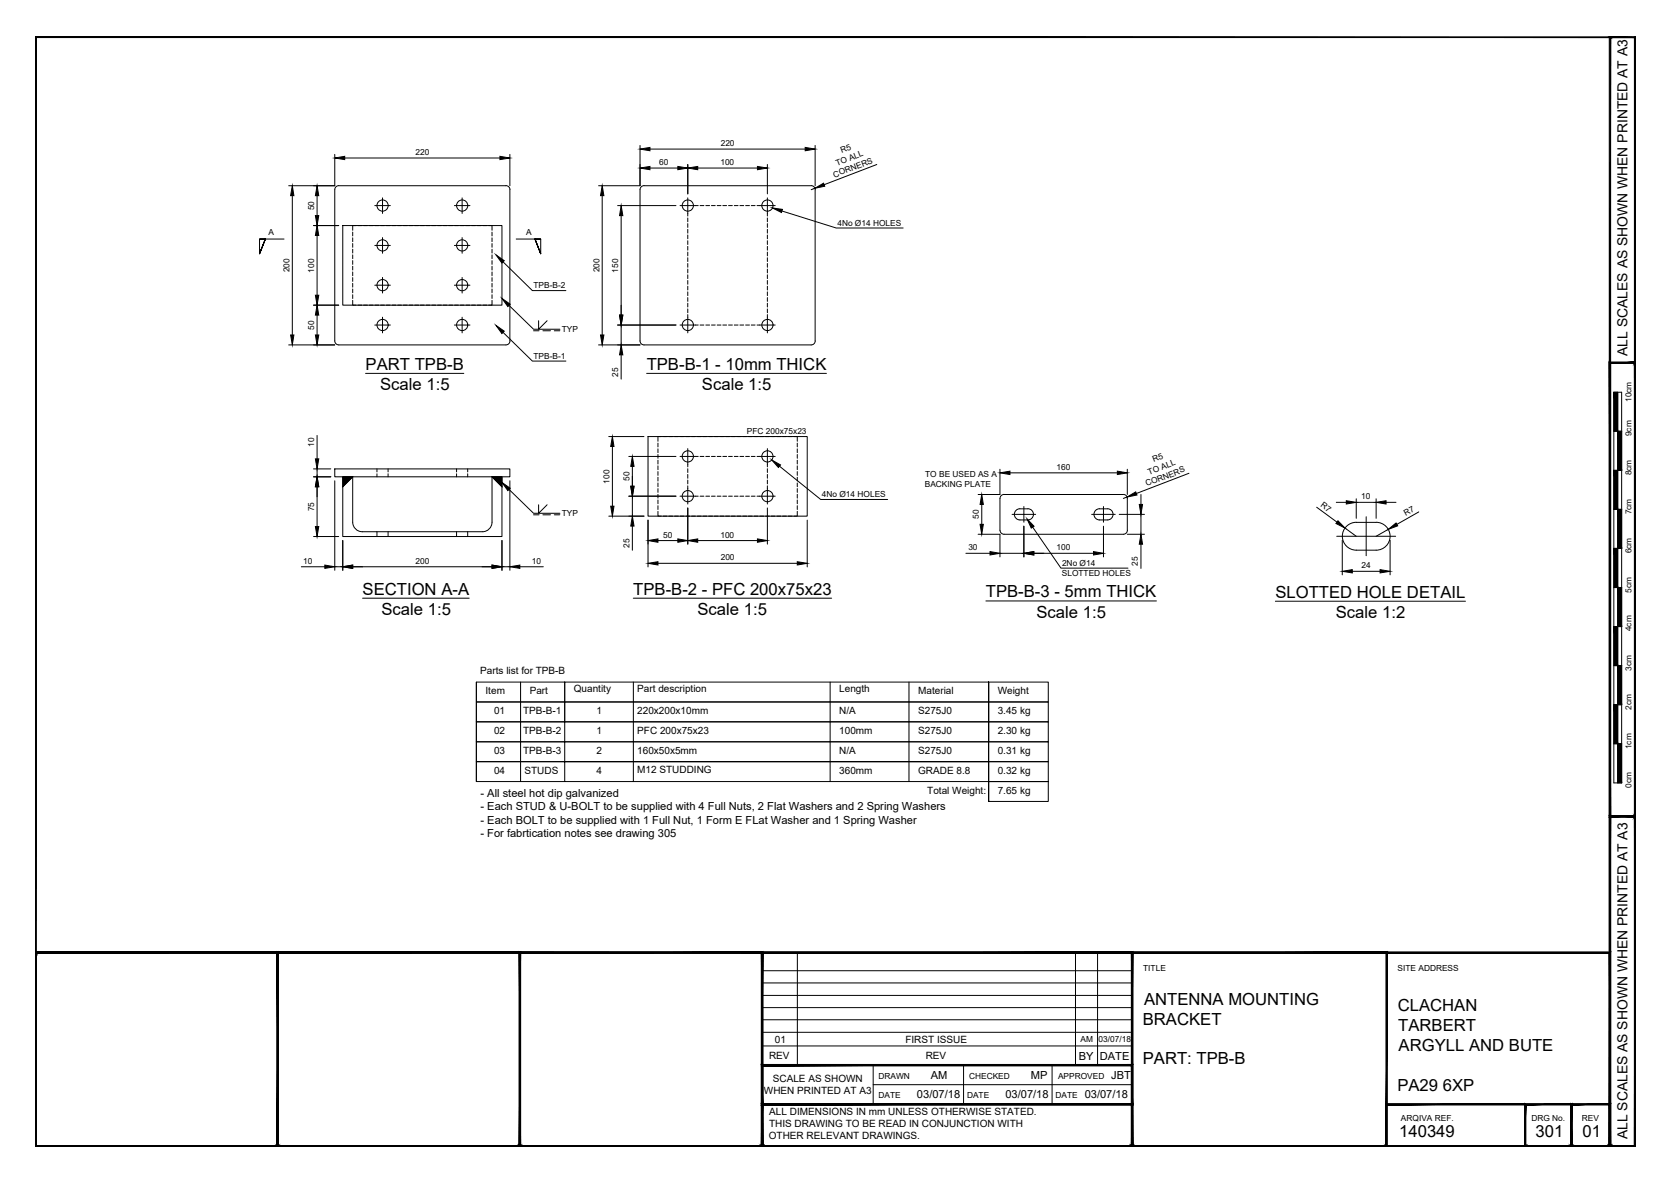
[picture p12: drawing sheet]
<svg xmlns="http://www.w3.org/2000/svg" width="420mm" height="297mm" viewBox="0 0 420 297" stroke-linecap="round" stroke-linejoin="round" font-family="sans-serif">
<g fill="#000" stroke="#000" stroke-width=".25">
<path d="M84.1 39.7l2.5-.4v.8zM125.6 39.3l2.5 .4-2.5 .4zM160.8 37.5l2.5-.5v.9zM202.3 37l2.5 .5-2.5 .4zM73.5 46.7l.4 2.5h-.9zM79.7 56.7l.4 2.5h-.8zM79.7 46.7l.4 2.5h-.8zM79.3 54.2h.8l-.4 2.5zM151.3 46.7l.5 2.5h-.9zM156.1 51.7l.4 2.5h-.8zM160.8 42.2l2.5-.4v.9zM170.3 41.8l2.5 .4-2.5 .5z"/>
<path d="M172.8 42.2l2.5-.4v.9zM190.3 41.8l2.5 .4-2.5 .5zM194.1 52.3l2.5 .3-.2 .8zM204.8 47.3l2.2-1.3 .2 .8zM79.3 74.2h.8l-.4 2.5zM79.7 76.7l.4 2.5h-.8zM124.6 64.1l2.1 1.4-.6 .6zM126.1 75l2.1 1.5-.6 .5zM155.7 79.2h.8l-.4 2.5zM73 84.2h.9l-.4 2.5zM79.3 84.2h.8l-.4 2.5zM124.6 81.8l2.1 1.4-.6 .6z"/>
<path d="M150.9 84.2h.9l-.5 2.5zM156.1 86.7l.4 2.5h-.8zM79.3 115.3h.8l-.4 2.5zM86.1 119.8h2.5l-2.5 2.5zM123.6 119.8h2.5v2.5zM153.9 109.7l.4 2.5h-.8zM158.9 114.7l.4 2.5h-.8zM193.9 115.6l2.2 1.2-.5 .7zM251.3 118.8l2.5-.4v.9zM280.8 118.4l2.5 .4-2.5 .5zM79.3 132.3h.8l-.4 2.5zM79.7 119.8l.4 2.5h-.8z"/>
<path d="M126.1 121.2l2.1 1.5-.6 .6zM153.5 127.2h.8l-.4 2.5zM158.5 122.2h.8l-.4 2.5zM158.9 129.7l.4 2.5h-.8zM162.8 135.8l2.5-.4v.9zM170.3 135.4l2.5 .4-2.5 .5zM172.8 135.8l2.5-.4v.9zM190.3 135.4l2.5 .4-2.5 .5zM246.7 124.3l.4 2.5h-.8zM246.3 131.8h.8l-.4 2.5zM248.8 138.6l2.5 .4-2.5 .5zM258.1 130.4l1.7 1.8-.6 .5z"/>
<path d="M257.3 139l2.5-.4v.9zM274.8 138.6l2.5 .4-2.5 .5zM283.2 124.9l2.2-1.3 .3 .8zM286.3 126.8h.8l-.4 2.5zM286.7 134.3l.4 2.5h-.8zM336.2 130.9l1.8 1.8-2.3-1.1zM338.3 125.8l2.5 .4-2.5 .5zM345.8 126.2l2.5-.4v.9zM348.9 133l1.9-1.6 .4 .7zM81.6 142l2.5 .4-2.5 .4zM86.1 142.4l2.5-.4v.8zM123.6 142l2.5 .4-2.5 .4z"/>
<path d="M128.1 142.4l2.5-.4v.8zM162.8 141.6l2.5-.4v.8zM200.3 141.2l2.5 .4-2.5 .4zM337.3 143.6l2.5-.4v.8zM346.8 143.2l2.5 .4-2.5 .4z"/>
<path d="M8.9 9.3l.2 .1h401.6zM8.9 9.3h402l-.2 .1z"/>
<path d="M404.4 9.3l.3 .1zM404.4 9.3l.3 .1-.3 278.6zM404.7 9.4l-.3 278.6 .3-.1zM404.4 288l.3-.1z"/>
<path d="M404.6 9.3l.1 .1h6zM404.6 9.3h6.3l-.2 .1z"/>
<path d="M410.7 9.4v278.5l.2-278.6zM410.9 9.3v278.7l-.2-.1z"/>
<path d="M410.7 9.4v278.5l.2-278.6zM410.9 9.3v278.7l-.2-.1z"/>
<path d="M404.4 91l.3 .3 6.2-.3zM404.7 91.3l6.2-.3-.2 .3zM410.9 91l-.2 .3z"/>
<path d="M404.4 91l.3 114v-113.7zM404.4 91l.3 114-.3 .3z"/>
<path d="M405.5 98.6l1 9.8v-9.8zM405.5 98.6l1 9.8h-1z"/>
<path d="M410.9 91.1l-.2 .2 .2 113.9zM410.7 91.3l.2 113.9-.2-.2zM410.7 205l.2 .3zM404.7 205h6l.2 .3zM404.7 205l-.3 .3h6.5z"/>
<path d="M405.5 118.2l1 9.8v-9.8zM405.5 118.2l1 9.8h-1z"/>
<path d="M406.5 108.4l1 9.8v-9.8zM406.5 108.4l1 9.8h-1z"/>
<path d="M405.5 137.8l1 9.8v-9.8zM405.5 137.8l1 9.8h-1z"/>
<path d="M406.5 128l1 9.8v-9.8zM406.5 128l1 9.8h-1z"/>
<path d="M405.5 157.5l1 9.8v-9.8zM405.5 157.5l1 9.8h-1z"/>
<path d="M406.5 147.6l1 9.9v-9.9zM406.5 147.6l1 9.9h-1z"/>
<path d="M405.5 177.1l1 9.8v-9.8zM405.5 177.1l1 9.8h-1z"/>
<path d="M406.5 167.3l1 9.8v-9.8zM406.5 167.3l1 9.8h-1z"/>
<path d="M406.5 186.9l1 9.8v-9.8zM406.5 186.9l1 9.8h-1z"/>
<path d="M404.4 205l.3 .3 6.2-.3zM404.7 205.3l6.2-.3-.2 .3zM410.9 205l-.2 .3z"/>
<path d="M410.9 205.1l-.2 .2 .2 82.7zM410.7 205.3l.2 82.7-.2-.1zM410.7 287.9l.2 .1z"/>
<path d="M8.9 239.2l.2 .4zM8.9 239.2l395.5 .4h-395.3zM8.9 239.2l395.5 .4 .3-.4z"/>
<path d="M9.1 239.6h60.5l.3-.4zM8.9 239.2h61l-60.8 .4zM8.9 239.2l.2 .4z"/>
<path d="M69.9 239.6h60.6l.3-.4zM69.6 239.2h61.2l-60.9 .4zM69.6 239.2l.3 48.7v-48.3zM69.6 239.2l.3 48.7-.3 .1zM69.6 288l.3-.1z"/>
<path d="M130.8 239.6h60.5l.4-.4zM130.5 239.2h61.2l-60.9 .4zM130.5 239.2l.3 48.7v-48.3zM130.5 239.2l.3 48.7-.3 .1zM130.5 288l.3-.1z"/>
<path d="M191.7 239.6h92.6l.4-.4zM191.3 239.2h93.4l-93 .4zM191.3 239.2l.4 48.7v-48.3zM191.3 239.2l.4 48.7-.4 .1zM191.3 288l.4-.1z"/>
<path d="M284.7 239.6h63.6l.3-.4zM284.3 239.2h64.3l-63.9 .4zM284.3 239.2l.4 48.7v-48.3zM284.3 239.2l.4 48.7-.4 .1zM284.3 288l.4-.1z"/>
<path d="M404.7 239.2l-.3 .4 .3 48.4zM404.4 239.6l.3 48.4-.3-.1zM404.4 287.9l.3 .1z"/>
<path d="M191.3 277.3l.4 .4 93-.4zM191.7 277.7l93-.4-.4 .4zM284.7 277.3l-.4 .4 .4 10.3zM284.3 277.7l.4 10.3-.4-.1zM284.3 287.9l.4 .1z"/>
<path d="M191.3 277.7h93.4l-.4-.4zM191.3 277.7l.4-.4h92.6zM191.3 267.5v10.2l.4-.4zM191.3 267.5l.4 .4v9.4zM191.3 267.5l.4 .4 93-.4zM191.7 267.9l93-.4-.4 .4zM284.7 267.5l-.4 .4 .4 9.8zM284.3 267.9l.4 9.8-.4-.4z"/>
<path d="M383.1 277.3l.3 .4 11.7-.4zM383.4 277.7l11.7-.4-.4 .4zM394.7 277.7l.4 10.3v-10.7zM394.7 277.7l.4 10.3-.4-.1zM394.7 287.9l.4 .1z"/>
<path d="M348.5 277.7h34.8v-.4zM348.5 277.3h34.8l-34.8 .4z"/>
<path d="M394.7 277.3l.4 .4 9.6-.4zM395.1 277.7l9.6-.4-.3 .4zM404.7 277.3l-.3 .4 .3 10.3zM404.4 277.7l.3 10.3-.3-.1zM404.4 287.9l.3 .1z"/>
<path d="M9.1 9.4l-.2 278.6 .2-.1zM8.9 9.3l.2 .1-.2 278.6z"/>
<path d="M9.1 239.6l-.2 48.4 .2-.1zM8.9 239.4l.2 .2-.2 48.4z"/>
<path d="M9.1 287.9l60.7 .1-.2-.1zM9.1 287.9l60.7 .1h-60.9z"/>
<path d="M69.6 287.9l.3 .1zM69.9 239.2v48.8l-.3-.1zM69.9 239.2l-.3 .4v48.3z"/>
<path d="M69.9 287.9l60.7 .1-.1-.1zM69.9 287.9l60.7 .1h-60.8z"/>
<path d="M130.5 287.9l.3 .1zM130.8 239.2v48.8l-.3-.1zM130.8 239.2l-.3 .4v48.3z"/>
<path d="M130.8 287.9l60.7 .1-.2-.1zM130.8 287.9l60.7 .1h-60.9z"/>
<path d="M191.3 287.9l.4 .1zM191.7 239.2v48.8l-.4-.1zM191.3 239.6v48.3l.4-48.7z"/>
<path d="M191.7 287.9l92.8 .1-.2-.1zM191.7 287.9l92.8 .1h-93z"/>
<path d="M284.3 287.9l.4 .1zM284.7 239.2v48.8l-.4-.1zM284.7 239.2l-.4 .4v48.3z"/>
<path d="M191.5 288h93l-.2-.1zM191.5 288l.2-.1h92.6zM191.3 288l.4-.1zM191.7 277.7v10.2l-.4 .1zM191.3 277.3v10.7l.4-10.3z"/>
<path d="M284.7 287.9l63.8 .1-.2-.1zM284.7 287.9l63.8 .1h-64z"/>
<path d="M348.3 287.9l.3 .1zM348.6 239.2v48.8l-.3-.1zM348.6 239.2l-.3 .4v48.3z"/>
<path d="M383.3 288h11.6l-.2-.1zM383.4 287.9h11.3l-11.4 .1zM383.1 288l.3-.1zM383.4 277.7v10.2l-.3 .1zM383.1 277.3v10.7l.3-10.3z"/>
<path d="M8.9 288h395.7l-.2-.1zM8.9 288l.2-.1h395.3zM8.9 239.4v48.6l.2-.1zM8.9 239.4l.2 .2v48.3z"/>
<path d="M394.9 288h9.7l-.2-.1zM394.9 288l.2-.1h9.3zM394.7 288l.4-.1zM395.1 277.7v10.2l-.4 .1zM394.7 277.3v10.7l.4-10.3z"/>
<path d="M9.1 287.9l401.8 .1-.2-.1zM9.1 287.9l401.8 .1h-402z"/>
<path d="M404.7 287.9l6.2 .1-.2-.1zM404.7 287.9l6.2 .1h-6.3z"/>
<path d="M404.6 288h6.3l-.2-.1zM404.7 287.9h6l-6.1 .1zM404.4 288l.3-.1zM404.7 205.3v82.6l-.3 .1zM404.4 205v83l.3-82.7z"/>
</g>
<g fill="none" stroke="#000" stroke-width=".25">
<path d="M84.1 38.8v7.9h-11.6M86.6 39.7h39M128.1 38.8v7.9M160.8 36.6v10.1h-10.4M163.3 37.5h39M204.8 36.6v10.1M73.5 49.2v35M78.8 56.7h6.3M79.7 49.2v5M79.7 59.2v15M84.4 46.9l.7-.2h42a.97 .97 0 0 1 1 1l.1 38a1.01 1.01 0 0 1-1.1 1h-42a1.01 1.01 0 0 1-1-1v-38zM86.1 56.7h40v20h-40z"/>
<path d="M88.6 58.3v1M88.6 59.8v.9M89.5 56.7h-.9v1.2M89.9 56.7h1M91.4 56.7h.9M92.8 56.7h1M94.2 51.7h3.9M94.2 56.7h1M95.7 56.7h.9M96.1 49.7v3.9M96.1 59.7v3.9M97.1 56.7h.9"/>
<path d="M98.5 56.7h1M99.9 56.7h1M101.4 56.7h.9M102.8 56.7h.9M104.2 56.7h1M105.6 56.7h1M107.1 56.7h.9M108.5 56.7h1M109.9 56.7h1M111.4 56.7h.9M112.8 56.7h1M114.2 51.7h3.9"/>
<path d="M114.2 56.7h1M115.7 56.7h.9M116.1 49.7v3.9M116.1 59.7v3.9M117.1 56.7h.9M118.5 56.7h1M119.9 56.7h1M121.4 56.7h.9M122.8 56.7h.8v1.2M123.6 58.3v1M123.6 59.8v.9M151.3 49.2v35"/>
<path d="M155.2 51.7h14.7M156.1 54.2v25M161.1 46.9l.7-.2h42.1a.97 .97 0 0 1 .9 1l.1 38a1.01 1.01 0 0 1-1.1 1h-42a1.01 1.01 0 0 1-1-1v-38zM163.3 42.2h7M170.9 51.7h4.6M172.8 41.3v7.4M172.8 49.7v4.6M172.8 54.8v.9M172.8 56.2v1M172.8 57.6v1M172.8 59.1v.9M175.3 42.2h15"/>
<path d="M175.9 51.7h1M177.4 51.7h.9M178.8 51.7h.9M180.2 51.7h1M181.6 51.7h1M183.1 51.7h.9M184.5 51.7h1M185.9 51.7h1M187.4 51.7h.9M188.8 51.7h.9M190.2 51.7h4.6M192.8 41.3v7.4"/>
<path d="M192.8 49.7v4.6M192.8 54.8v.9M192.8 56.2v1M192.8 57.6v1M192.8 59.1v.9M196.5 53l13.6 4.3h16.9M204.8 47.3l-1 .4M220.3 41.3l-13.2 5.1M65.2 60.1h1.5l-1.5 3.7 1.5-3.7-1.5 3.7v-3.7h6.2M78.8 76.7h6.3M79.7 79.2v5M88.6 75.5v1.2h.9"/>
<path d="M88.6 61.2v.9M88.6 62.6v1M88.6 64.1v.9M88.6 65.5v.9M88.6 66.9v1M88.6 68.3v1M88.6 69.8v.9M88.6 71.2v1M88.6 72.6v1M88.6 74.1v.9M89.9 76.7h1M91.4 76.7h.9"/>
<path d="M92.8 76.7h1M94.2 61.7h3.9M94.2 71.7h3.9M94.2 76.7h1M95.7 76.7h.9M96.1 69.7v3.9M96.1 79.7v4M97.1 76.7h.9M98.5 76.7h1M99.9 76.7h1M101.4 76.7h.9M102.8 76.7h.9"/>
<path d="M104.2 76.7h1M105.6 76.7h1M107.1 76.7h.9M108.5 76.7h1M109.9 76.7h1M111.4 76.7h.9M112.8 76.7h1M114.2 61.7h3.9M114.2 71.7h3.9M114.2 76.7h1M115.7 76.7h.9M116.1 69.7v3.9"/>
<path d="M116.1 79.7v4M117.1 76.7h.9M118.5 76.7h1M119.9 76.7h1M121.4 76.7h.9M123.6 75.5v1.2h-.8M123.6 61.2v.9M123.6 62.6v1M123.6 64.1v.9M123.6 65.5v.9M123.6 66.9v1M123.6 68.3v1"/>
<path d="M123.6 69.8v.9M123.6 71.2v1M123.6 72.6v1M123.6 74.1v.9M126.4 65.8l7.4 7.2h8.4M127.9 76.8l6.2 5.9h6.6M129.7 60.1h6.2v3.7l-1.5-3.7 1.5 3.7-1.5-3.7h1.5M172.8 60.5v.9M172.8 61.9v1M172.8 63.4v.9M172.8 64.8v.9M172.8 66.2v1"/>
<path d="M172.8 67.6v1M172.8 69.1v.9M172.8 70.5v.9M172.8 71.9v1M172.8 73.3v1M172.8 74.8v.9M172.8 76.2v1M172.8 77.6v1M172.8 79.1v4.6M192.8 60.5v.9M192.8 61.9v1M192.8 63.4v.9"/>
<path d="M192.8 64.8v.9M192.8 66.2v1M192.8 67.6v1M192.8 69.1v.9M192.8 70.5v.9M192.8 71.9v1M192.8 73.3v1M192.8 74.8v.9M192.8 76.2v1M192.8 77.6v1M192.8 79.1v4.6M72.5 86.7h11.6"/>
<path d="M91.9 93.8h24.7M94.2 81.7h3.9M114.2 81.7h3.9M126.4 83.5l7.4 7.2h8.4M134.1 83.1h1.4M135.3 80.6v2.1l2.2-2.1M136.4 83.1h1.9M139.3 83.1h1.4M150.4 86.7h10.4M155.2 81.7h14.7M156.1 81.7v5M156.1 89.2v6.1"/>
<path d="M162.5 93.8h45.2M170.9 81.7h4.6M175.9 81.7h1M177.4 81.7h.9M178.8 81.7h.9M180.2 81.7h1M181.6 81.7h1M183.1 81.7h.9M184.5 81.7h1M185.9 81.7h1M187.4 81.7h.9M188.8 81.7h.9"/>
<path d="M190.2 81.7h4.6M405.5 98.6h2v98.1h-2zM406.5 98.6v98.1M78.8 119.8h4.3M78.8 117.8h4.3M79.7 109.4v5.9M79.7 117.8v2M84.1 117.8h44v2h-44zM86.1 119.8h2.5v11.4a2.4 2.4 0 0 0 2.4 2.4h30.2a2.4 2.4 0 0 0 2.4-2.4v-11.4h2.5v15h-40zM88.6 119.8l-2.5 2.5M94.7 117.8v.8M94.7 119.1v.7"/>
<path d="M97.5 117.8v.8M97.5 119.1v.7M114.7 117.8v.8M114.7 119.1v.7M117.5 117.8v.8M117.5 119.1v.7M123.6 119.8l2.5 2.5M153 109.7h8.8M153.9 112.2v15M158 114.7h11.9M158.9 117.2v5M162.8 109.7h40v20h-40z"/>
<path d="M165.3 111.4v.9M165.3 112.8v.9M165.3 114.2v1M165.3 115.7v.9M165.3 117.1v.9M165.3 118.5v1M165.3 119.9v1M166.2 109.7h-.9v1.2M166.7 109.7h.9M168.1 109.7h.9M169.5 109.7h1M170.9 114.7h4.6"/>
<path d="M170.9 109.7h1M172.4 109.7h.9M172.8 112.7v4.6M172.8 117.8v.9M172.8 119.2v1M173.8 109.7h.9M175.2 109.7h1M175.9 114.7h1M176.6 109.7h1M177.4 114.7h.9M178.1 109.7h.9M178.8 114.7h.9"/>
<path d="M179.5 109.7h1M180.2 114.7h1M180.9 109.7h1M181.6 114.7h1M182.4 109.7h.9M183.1 114.7h.9M183.8 109.7h.9M184.5 114.7h1M185.2 109.7h1M185.9 114.7h1M186.7 109.7h.9M187.4 114.7h.9"/>
<path d="M188.1 109.7h.9M188.8 114.7h.9M189.5 109.7h1M190.2 114.7h4.6M190.9 109.7h1M192.4 109.7h.9M192.8 112.7v4.6M192.8 117.8v.9M192.8 119.2v1M193.8 109.7h.9M195.2 109.7h1M195.9 117.2l10.3 8.3h16.9"/>
<path d="M196.6 109.7h1M198.1 109.7h.9M199.5 109.7h.8v1.2M200.3 111.4v.9M200.3 112.8v.9M200.3 114.2v1M200.3 115.7v.9M200.3 117.1v.9M200.3 118.5v1M200.3 119.9v1M251.3 117.9v6.4h-5.5M253.8 118.8h27"/>
<path d="M283.3 117.9v6.4M298.8 118.9l-13.2 5.1M405.5 118.2h2M405.5 108.4h2M78.8 134.8h6.3M79.7 122.3v10M84.1 120.8v22.5M86.1 135.8v7.5M94.7 133.6v1.2M97.5 133.6v1.2M114.7 133.6v1.2M117.5 133.6v1.2"/>
<path d="M126.1 135.8v7.5M127.9 123l6.2 6h6.6M128.1 120.8v22.5M134.1 129.4h1.4M135.3 126.9v2.1l2.2-2.1M136.4 129.4h1.9M139.3 129.4h1.4M153 129.7h8.8M158 124.7h11.9M158.9 124.7v5M158.9 132.2v6.1M162.8 130.7v11.8"/>
<path d="M165.3 128.5v1.2h.9M165.3 121.4v.9M165.3 122.8v.9M165.3 124.2v1M165.3 125.6v1M165.3 127.1v.9M165.3 135.8h5M166.7 129.7h.9M168.1 129.7h.9M169.5 129.7h1M170.9 124.7h4.6M170.9 129.7h1"/>
<path d="M172.4 129.7h.9M172.8 120.7v.9M172.8 122.1v4.6M172.8 127.7v9M173.8 129.7h.9M175.2 129.7h1M175.3 135.8h15M175.9 124.7h1M176.6 129.7h1M177.4 124.7h.9M178.1 129.7h.9M178.8 124.7h.9"/>
<path d="M179.5 129.7h1M180.2 124.7h1M180.9 129.7h1M181.6 124.7h1M182.4 129.7h.9M183.1 124.7h.9M183.8 129.7h.9M184.5 124.7h1M185.2 129.7h1M185.9 124.7h1M186.7 129.7h.9M187.4 124.7h.9"/>
<path d="M188.1 129.7h.9M188.8 124.7h.9M189.5 129.7h1M190.2 124.7h4.6M190.9 129.7h1M192.4 129.7h.9M192.8 120.7v.9M192.8 122.1v4.6M192.8 127.7v9M193.8 129.7h.9M195.2 129.7h1M196.6 129.7h1"/>
<path d="M198.1 129.7h.9M200.3 128.5v1.2h-.8M200.3 121.4v.9M200.3 122.8v.9M200.3 124.2v1M200.3 125.6v1M200.3 127.1v.9M202.8 130.7v11.8M242.7 139h6.1M245.8 134.3h5.5v5.7M246.7 126.8v5M251.3 139h6"/>
<path d="M254.3 129.3h6M255.2 128.4l.3-.3a4.8 4.8 0 0 1 3.2-.2 1.41 1.41 0 0 1 1 1.6 1.41 1.41 0 0 1-1.4 1.2h-2a1.41 1.41 0 0 1-1.3-.8 1.41 1.41 0 0 1 .2-1.5zM257.3 127.3v3.9M257.3 132.2v7.8M259.5 132.5l7.1 10.3h16.8M259.8 139h15M274.3 129.3h6M275.2 128.4l.3-.3a5.3 5.3 0 0 1 3.2-.2 1.41 1.41 0 0 1 1 1.6 1.41 1.41 0 0 1-1.4 1.2h-2a1.41 1.41 0 0 1-1.2-.8 1.41 1.41 0 0 1 .1-1.5zM277.3 127.3v3.9M277.3 132.2v7.8M281.2 129.3h6.4M282.3 124.3l-30-.1a1.01 1.01 0 0 0-1 1.1v8a1.04 1.04 0 0 0 1 1h30"/>
<path d="M282.3 124.2a1.01 1.01 0 0 1 1 1.1M283.2 124.9l-.9 .4M283.3 125.3v8M283.3 134.3h4.3M283.3 133.3a1.01 1.01 0 0 1-1 1M286.7 124.3v2.5M286.7 129.3v5M286.7 136.8v6.1M330.9 127.5l5.1 3.7M335.8 126.2h2.5M335.9 134.8h14.8M337.3 135.8v8.7"/>
<path d="M338 132.7l2.8 2.1M340.8 131.3h5M340.8 125.3v5M340.8 126.2h5M340.8 131.3a3.5 3.5 0 0 0-3.5 3.5 3.5 3.5 0 0 0 3.5 3.5h5M343.3 129.9v9.8M345.8 125.3v5M345.8 131.3a3.5 3.5 0 0 1 3.5 3.5 3.5 3.5 0 0 1-3.5 3.5M348.3 126.2h2.5M348.9 133l-3.1 1.8M349.3 135.8v8.7M356.5 128.7l-5.5 3.1"/>
<path d="M405.5 137.8h2M405.5 128h2M75.7 142.4h5.9M84.1 142.4h2M88.6 142.4h35M91.1 150.3h26.8M126.1 142.4h2M130.6 142.4h5.9M159.1 150.3h49.9M165.3 141.6h35M247.7 151h42.9M320.5 151.1h47.8"/>
<path d="M339.8 143.6h7M405.5 157.5h2M405.5 147.7h2M119.7 176.4h128.7h-106.5v5h-22.2zM119.7 171.4v25M130.8 171.4v25M159.2 171.4v25M208.6 171.4v25M228.4 171.4v25M248.4 171.4h-106.5v5h-22.2v-5h22.2v10M248.4 171.4v30v-5v5v-5h15v5h-15v-30v5M248.4 171.4v15"/>
<path d="M248.4 171.4v20M248.4 171.4h15v5h-15zM248.4 176.4h15v5h-15zM405.5 177.1h2M405.5 167.3h2M119.7 186.4h128.7h-106.5v5h-22.2zM141.9 181.4v5h-22.2v-5h128.7M141.9 196.4v-5h106.5h-128.7v5h143.7M141.9 181.4h106.5M248.4 181.4h15v5h-15zM248.4 186.4h15v5h-15zM248.4 191.4h15v5h-15z"/>
<path d="M405.5 186.9h2M200.4 239.4v28.3M270.3 239.4v28.3M275.8 239.4v28.3M191.5 250.1h93M191.5 247h93M191.5 243.9h93M191.5 256.3h93M191.5 253.2h93M191.5 259.4h93M191.5 262.8h93M219.4 267.7v9.8"/>
<path d="M219.4 272.6h65.1M242.1 267.7v9.8M264.4 267.7v9.8"/>
<circle cx="96.1" cy="51.7" r="1.41"/>
<circle cx="116.1" cy="51.7" r="1.41"/>
<circle cx="172.8" cy="51.7" r="1.41"/>
<circle cx="192.8" cy="51.7" r="1.41"/>
<circle cx="96.1" cy="71.7" r="1.41"/>
<circle cx="96.1" cy="61.7" r="1.41"/>
<circle cx="116.1" cy="71.7" r="1.41"/>
<circle cx="116.1" cy="61.7" r="1.41"/>
<circle cx="96.1" cy="81.7" r="1.41"/>
<circle cx="116.1" cy="81.7" r="1.41"/>
<circle cx="172.8" cy="81.7" r="1.41"/>
<circle cx="192.8" cy="81.7" r="1.41"/>
<circle cx="172.8" cy="114.7" r="1.41"/>
<circle cx="192.8" cy="114.7" r="1.41"/>
<circle cx="172.8" cy="124.7" r="1.41"/>
<circle cx="192.8" cy="124.7" r="1.41"/>
</g>
<g font-size="4.2">
<text x="91.9" y="92.9">PART TPB-B</text>
<text x="162.5" y="92.9">TPB-B-1 - 10mm THICK</text>
<text x="95.5" y="98">Scale 1:5</text>
<text x="176.4" y="98">Scale 1:5</text>
<text x="91.1" y="149.4">SECTION A-A</text>
<text x="159.1" y="149.4">TPB-B-2 - PFC 200x75x23</text>
<text x="95.8" y="154.5">Scale 1:5</text>
<text x="175.3" y="154.5">Scale 1:5</text>
<text x="247.7" y="150.1">TPB-B-3 - 5mm THICK</text>
<text x="260.5" y="155.2">Scale 1:5</text>
<text x="320.5" y="150.2">SLOTTED HOLE DETAIL</text>
<text x="335.7" y="155.3">Scale 1:2</text>
<text x="287.2" y="257.5">BRACKET</text>
<text x="287.5" y="252.5">ANTENNA MOUNTING</text>
<text x="351.2" y="254">CLACHAN</text>
<text x="351.4" y="259">TARBERT</text>
<text x="287.2" y="267.5">PART: TPB-B</text>
<text x="351.5" y="264.1">ARGYLL AND BUTE</text>
<text x="351.1" y="274.1">PA29 6XP</text>
<text x="351.6" y="285.7">140349</text>
<text x="385.9" y="285.7">301</text>
<text x="397.7" y="285.7">01</text>
</g>
<g font-size="3.5">
<text x="409" y="89.4" transform="rotate(-90 409 89.4)">ALL SCALES AS SHOWN WHEN PRINTED AT A3</text>
<text x="409" y="286.3" transform="rotate(-90 409 286.3)">ALL SCALES AS SHOWN WHEN PRINTED AT A3</text>
</g>
<g font-size="2.8">
<text x="120.7" y="200.3">- All steel hot dip galvanized</text>
<text x="120.7" y="203.7">- Each STUD &amp; U-BOLT to be supplied with 4 Full Nuts, 2 Flat Washers and 2 Spring Washers</text>
<text x="120.7" y="207">- Each BOLT to be supplied with 1 Full Nut, 1 Form E FLat Washer and 1 Spring Washer</text>
<text x="120.7" y="210.4">- For fabrtication notes see drawing 305</text>
<text x="271.1" y="266.3">BY</text>
<text x="276.4" y="266.3">DATE</text>
<text x="233.9" y="271.1">AM</text>
<text x="259" y="271.1">MP</text>
<text x="279.3" y="271.1">JBT</text>
<text x="230.4" y="276">03/07/18</text>
<text x="252.7" y="276">03/07/18</text>
<text x="272.6" y="276">03/07/18</text>
</g>
<g font-size="2.5">
<text x="120.7" y="169.5">Parts list for TPB-B</text>
<text x="144.2" y="174">Quantity</text>
<text x="160.1" y="174">Part description</text>
<text x="210.9" y="173.9">Length</text>
<text x="122" y="174.4">Item</text>
<text x="124.1" y="179.5">01</text>
<text x="131.4" y="179.5">TPB-B-1</text>
<text x="133.1" y="174.4">Part</text>
<text x="149.9" y="179.5">1</text>
<text x="160.1" y="179.5">220x200x10mm</text>
<text x="210.9" y="179.5">N/A</text>
<text x="230.7" y="174.4">Material</text>
<text x="230.7" y="179.5">S275J0</text>
<text x="250.7" y="174.4">Weight</text>
<text x="250.7" y="179.5">3.45 kg</text>
<text x="124.1" y="184.5">02</text>
<text x="131.4" y="184.5">TPB-B-2</text>
<text x="149.9" y="184.5">1</text>
<text x="160.1" y="184.5">PFC 200x75x23</text>
<text x="210.9" y="184.5">100mm</text>
<text x="230.7" y="184.5">S275J0</text>
<text x="250.7" y="184.4">2.30 kg</text>
<text x="124.1" y="189.5">03</text>
<text x="131.4" y="189.5">TPB-B-3</text>
<text x="149.9" y="189.5">2</text>
<text x="160.1" y="189.5">160x50x5mm</text>
<text x="210.9" y="189.5">N/A</text>
<text x="230.7" y="189.5">S275J0</text>
<text x="250.7" y="189.4">0.31 kg</text>
<text x="124.1" y="194.5">04</text>
<text x="131.8" y="194.5">STUDS</text>
<text x="149.9" y="194.5">4</text>
<text x="160.1" y="194.4">M12 STUDDING</text>
<text x="210.9" y="194.5">360mm</text>
<text x="230.7" y="194.5">GRADE 8.8</text>
<text x="250.7" y="194.4">0.32 kg</text>
<text x="233" y="199.5">Total Weight:</text>
<text x="250.7" y="199.5">7.65 kg</text>
<text x="194.7" y="262">01</text>
<text x="227.5" y="262">FIRST ISSUE</text>
<text x="193.3" y="266.2">REV</text>
<text x="232.6" y="266.2">REV</text>
<text x="192" y="275">WHEN PRINTED AT A3</text>
<text x="194.2" y="272">SCALE AS SHOWN</text>
<text x="193.3" y="280.3">ALL DIMENSIONS IN mm UNLESS OTHERWISE STATED.</text>
<text x="193.2" y="286.3">OTHER RELEVANT DRAWINGS.</text>
<text x="193.3" y="283.3">THIS DRAWING TO BE READ IN CONJUNCTION WITH</text>
</g>
<g font-size="2.1">
<text x="104.4" y="39">220</text>
<text x="165.7" y="41.5">60</text>
<text x="181" y="41.5">100</text>
<text x="181.1" y="36.7">220</text>
<text x="210.4" y="41.7" transform="rotate(-21 210.4 41.7)">TO ALL</text>
<text x="211.5" y="38.5" transform="rotate(-21 211.5 38.5)">R5</text>
<text x="209.7" y="44.6" transform="rotate(-21 209.7 44.6)">CORNERS</text>
<text x="79" y="52.8" transform="rotate(-90 79 52.8)">50</text>
<text x="67.5" y="59.1">A</text>
<text x="132.2" y="59.1">A</text>
<text x="210.4" y="56.8">4No Ø14 HOLES</text>
<text x="72.7" y="68.4" transform="rotate(-90 72.7 68.4)">200</text>
<text x="79" y="68.5" transform="rotate(-90 79 68.5)">100</text>
<text x="150.6" y="68.4" transform="rotate(-90 150.6 68.4)">200</text>
<text x="155.4" y="68.5" transform="rotate(-90 155.4 68.5)">150</text>
<text x="134.1" y="72.5">TPB-B-2</text>
<text x="79" y="82.8" transform="rotate(-90 79 82.8)">50</text>
<text x="141.2" y="83.5">TYP</text>
<text x="134.1" y="90.2">TPB-B-1</text>
<text x="155.4" y="94.6" transform="rotate(-90 155.4 94.6)">25</text>
<text x="409.9" y="101" transform="rotate(-90 409.9 101)">10cm</text>
<text x="79" y="112.4" transform="rotate(-90 79 112.4)">10</text>
<text x="187.7" y="109.2">PFC 200x75x23</text>
<text x="409.9" y="109.6" transform="rotate(-90 409.9 109.6)">9cm</text>
<text x="232.5" y="119.9">TO BE USED AS A</text>
<text x="265.5" y="118.1">160</text>
<text x="288.8" y="119.3" transform="rotate(-21 288.8 119.3)">TO ALL</text>
<text x="290" y="116.1" transform="rotate(-21 290 116.1)">R5</text>
<text x="409.9" y="119.5" transform="rotate(-90 409.9 119.5)">8cm</text>
<text x="153.1" y="121.5" transform="rotate(-90 153.1 121.5)">100</text>
<text x="158.2" y="120.9" transform="rotate(-90 158.2 120.9)">50</text>
<text x="206.5" y="125">4No Ø14 HOLES</text>
<text x="232.4" y="122.4">BACKING PLATE</text>
<text x="288.2" y="122.2" transform="rotate(-21 288.2 122.2)">CORNERS</text>
<text x="342.1" y="125.5">10</text>
<text x="79" y="128.5" transform="rotate(-90 79 128.5)">75</text>
<text x="141.2" y="129.8">TYP</text>
<text x="246" y="130.4" transform="rotate(-90 246 130.4)">50</text>
<text x="331.7" y="127.2" transform="rotate(36 331.7 127.2)">R7</text>
<text x="353.3" y="129.7" transform="rotate(-29 353.3 129.7)">R7</text>
<text x="409.9" y="129.3" transform="rotate(-90 409.9 129.3)">7cm</text>
<text x="158.2" y="137.6" transform="rotate(-90 158.2 137.6)">25</text>
<text x="166.7" y="135.1">50</text>
<text x="181" y="135.1">100</text>
<text x="76.2" y="141.7">10</text>
<text x="104.4" y="141.7">200</text>
<text x="133.6" y="141.7">10</text>
<text x="181.1" y="140.8">200</text>
<text x="243.3" y="138.3">30</text>
<text x="265.5" y="138.3">100</text>
<text x="266.9" y="142.3">2No Ø14</text>
<text x="286" y="142.2" transform="rotate(-90 286 142.2)">25</text>
<text x="342.2" y="142.9">24</text>
<text x="409.9" y="139.1" transform="rotate(-90 409.9 139.1)">6cm</text>
<text x="266.8" y="144.8">SLOTTED HOLES</text>
<text x="409.9" y="148.9" transform="rotate(-90 409.9 148.9)">5cm</text>
<text x="409.9" y="158.6" transform="rotate(-90 409.9 158.6)">4cm</text>
<text x="409.9" y="168.6" transform="rotate(-90 409.9 168.6)">3cm</text>
<text x="409.9" y="178.3" transform="rotate(-90 409.9 178.3)">2cm</text>
<text x="409.9" y="188.3" transform="rotate(-90 409.9 188.3)">1cm</text>
<text x="409.9" y="198" transform="rotate(-90 409.9 198)">0cm</text>
<text x="287.3" y="243.9">TITLE</text>
<text x="351.2" y="243.9">SITE ADDRESS</text>
<text x="271.5" y="261.9">AM</text>
<text x="276.1" y="261.9">03/07/18</text>
<text x="220.8" y="271.1">DRAWN</text>
<text x="243.5" y="271.1">CHECKED</text>
<text x="265.9" y="271.1">APPROVED</text>
<text x="220.8" y="276">DATE</text>
<text x="243" y="276">DATE</text>
<text x="265.2" y="276">DATE</text>
<text x="352.1" y="281.6">ARQIVA REF.</text>
<text x="384.8" y="281.6">DRG No.</text>
<text x="397.5" y="281.6">REV</text>
</g>
</svg>
